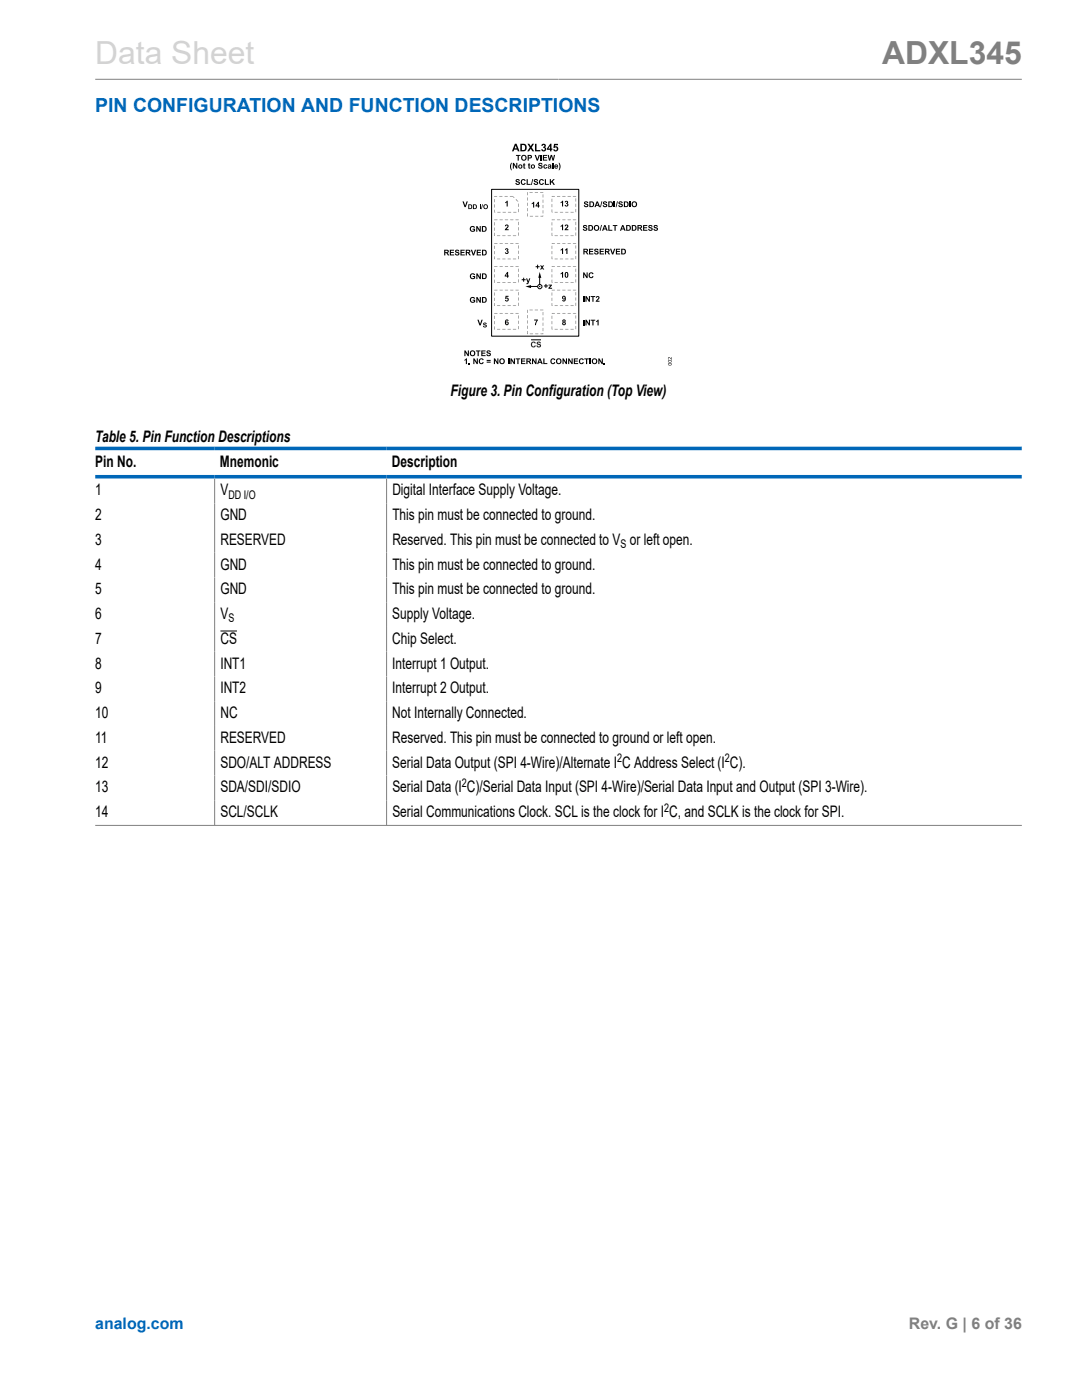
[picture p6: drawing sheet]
<svg xmlns="http://www.w3.org/2000/svg" width="216mm" height="279mm" viewBox="0 0 216 279" stroke-linecap="round" stroke-linejoin="round" font-family="sans-serif">
<path d="M19 15.8h184.9" fill="none" stroke="#808080" stroke-width=".2"/>
<path d="M107.7 55.3v1.9h-1.9" fill="none" stroke="#000" stroke-width=".2"/>
<path d="M104.8 57.2l1.2-.3v.6zM107.7 54.3l.3 1.2h-.6z" fill="#000"/>
<g fill="#231f20">
<path d="M106.1 68.3l.6-.1 .2 .3-.2 .1-.1-.2a.33 .33 0 0 0-.4 .4 .33 .33 0 0 0 .5 .2v-.1l.2 .1a.55 .55 0 0 1-.8 .2 .55 .55 0 0 1 0-.9z"/>
<path d="M107.2 68.3l.5-.1 .2 .2v.1h-.2l-.3-.1-.1 .1 .1 .1a.43 .43 0 0 1 .5 .5 .43 .43 0 0 1-.7 .1l-.2-.2 .3-.1a.22 .22 0 0 0 .2 .3 .22 .22 0 0 0 .2-.3 .43 .43 0 0 1-.5-.2 .43 .43 0 0 1 0-.4z"/>
</g>
<path d="M98.1 37.8h17.4v29.3h-17.4z" fill="none" stroke="#000" stroke-width=".2"/>
<g fill="#808080">
<path d="M101.7 39.1l.6 .1 .4 .3-.4-.4zM102.9 39.8l.5 .5v-.1zM103.4 40.6l.1 .7v-.6zM103.4 41.7l.1 .7v-.6zM102.4 42.3l.1 .1h.6zM101.4 42.3v.1h.6zM100.3 42.3v.1h.6zM99.3 42.3v.1h.6zM98.6 41.9v.5h.2v-.5zM98.6 40.8l.1 .6 .1-.6zM98.6 39.7l.1 .7 .1-.6zM98.7 39.1l-.1 .2 .6-.1zM99.6 39.1l.7 .1zM100.7 39.1l.6 .1z"/>
<path d="M102.9 43.8v.1h.6zM103.4 44.3l.1 .6v-.6zM103.4 45.3l.1 .7v-.6zM103.4 46.4l.1 .6v-.5zM102.4 47v.1l.6-.1zM101.3 47v.1l.6-.1zM100.2 47l.1 .1 .6-.1zM99.2 47v.1l.6-.1zM98.6 46.5l.1 .6 .1-.6zM98.6 45.4l.1 .7 .1-.6zM98.6 44.3l.1 .7 .1-.6zM98.6 43.8l.1 .1h.6zM99.7 43.8v.1h.6zM100.7 43.8l.1 .1h.6zM101.8 43.8l.1 .1h.6z"/>
<path d="M102.9 48.5v.1h.6zM103.4 49l.1 .6v-.6zM103.4 50l.1 .7v-.6zM103.4 51.1l.1 .6v-.5zM102.4 51.6v.1h.6l-.1-.1zM101.3 51.6v.1h.6v-.1zM100.3 51.6v.1h.6l-.1-.1zM99.2 51.6v.1h.6l-.1-.1zM98.6 51.2v.5h.1l.1-.5zM98.6 50.1l.1 .7 .1-.6zM98.6 49l.1 .7 .1-.6zM98.6 48.5l.1 .1h.6zM99.7 48.5v.1h.6zM100.7 48.5l.1 .1h.6zM101.8 48.5l.1 .1h.6z"/>
<path d="M102.9 53.2h.6zM103.4 53.6l.1 .7v-.6zM103.4 54.7l.1 .6v-.6zM103.4 55.7l.1 .7v-.6zM102.4 56.3v.1h.6zM101.3 56.3v.1h.6zM100.2 56.3l.1 .1h.6zM99.2 56.3v.1h.6zM98.6 55.8l.1 .6 .1-.6zM98.6 54.8l.1 .6 .1-.6zM98.6 53.7l.1 .6 .1-.6zM98.6 53.1l.1 .2 .6-.1zM99.7 53.2h.6zM100.7 53.2h.7zM101.8 53.2h.7z"/>
<path d="M102.9 57.8v.2l.6-.1zM103.4 58.3l.1 .7v-.6zM103.4 59.4l.1 .6v-.6zM103.4 60.4l.1 .7v-.6zM102.4 60.9v.2h.6l-.1-.2zM101.3 60.9v.2h.6v-.2zM100.3 60.9v.2h.6l-.1-.2zM99.2 60.9v.2h.6l-.1-.2zM98.6 60.5v.6h.1l.1-.6zM98.6 59.4l.1 .7 .1-.6zM98.6 58.4l.1 .6 .1-.6zM98.6 57.8l.1 .2 .6-.1zM99.7 57.8v.2l.6-.1zM100.7 57.8l.1 .2 .6-.1zM101.8 57.8l.1 .2 .6-.1z"/>
<path d="M102.9 62.5h.6zM103.4 63l.1 .6v-.6zM103.4 64l.1 .6v-.6zM103.4 65.1l.1 .6v-.6zM102.4 65.6v.2l.6-.1zM101.3 65.6v.2l.6-.1zM100.2 65.6l.1 .2 .6-.1zM99.2 65.6v.2l.6-.1zM98.6 65.1l.1 .7 .1-.6zM98.6 64.1l.1 .6 .1-.6zM98.6 63l.1 .7 .1-.6zM98.7 62.5l-.1 .1 .7-.1zM99.7 62.5h.6zM100.7 62.5h.7zM101.8 62.5h.7z"/>
<path d="M114.3 43.8l.1 .1h.6zM114.9 44.3v.6zM114.9 45.3v.7zM114.9 46.4v.6zM113.8 47l.1 .1 .6-.1zM112.8 47v.1l.6-.1zM111.7 47l.1 .1 .6-.1zM110.7 47v.1l.6-.1zM110.1 46.5v.5l.1 .1zM110.1 45.4v.7zM110.1 44.3v.7zM110.1 43.9h.6zM111.2 43.8v.1h.6zM112.2 43.8v.1h.6zM113.3 43.8v.1h.6z"/>
<path d="M114.3 39.1l.1 .1h.6zM114.9 39.6v.6zM114.9 40.6v.7zM114.9 41.7v.7zM113.8 42.3l.1 .1h.6zM112.8 42.3v.1h.6zM111.7 42.3l.1 .1h.6zM110.7 42.3v.1h.6zM110.1 41.8v.6h.1v-.6zM110.1 40.7v.7zM110.1 39.6v.7zM110.1 39.2h.6zM111.2 39.1v.1h.6zM112.2 39.1v.1h.6zM113.3 39.1v.1h.6z"/>
<path d="M114.3 48.5l.1 .1h.6zM114.9 49v.6zM114.9 50v.7zM114.9 51.1v.6zM113.8 51.6l.7 .1zM112.8 51.6l.6 .1zM111.7 51.6l.7 .1zM110.7 51.6l.6 .1zM110.1 51.2v.5h.1zM110.1 50.1v.7zM110.1 49v.7zM110.1 48.5v.1h.6zM111.2 48.5v.1h.6zM112.2 48.5v.1h.6zM113.3 48.5v.1h.6z"/>
<path d="M114.4 53.1v.2h.6l-.1-.2zM114.9 53.6v.7zM114.9 54.7v.6zM114.9 55.7v.7zM113.8 56.3l.1 .1h.6zM112.8 56.3v.1h.6zM111.7 56.3l.1 .1h.6zM110.7 56.3v.1h.6zM110.1 55.8v.6h.1v-.6zM110.1 54.7v.7zM110.1 53.7v.6zM110.1 53.2h.6zM111.1 53.2h.7zM112.2 53.2h.6zM113.3 53.1v.2h.6l-.1-.2z"/>
<path d="M114.3 57.8l.1 .2 .6-.1zM114.9 58.3v.7zM114.9 59.4v.6zM114.9 60.4v.7zM113.8 61h.7zM112.8 61h.6zM111.7 61h.7zM110.7 61h.6zM110.1 60.5v.5l.1 .1zM110.1 59.4v.7zM110.1 58.4v.6zM110.1 57.9h.6zM111.2 57.8v.2l.6-.1zM112.2 57.8v.2l.6-.1zM113.3 57.8v.2l.6-.1z"/>
<path d="M114.4 62.5v.1h.6l-.1-.1zM114.9 62.9v.7zM114.9 64v.6zM114.9 65v.7zM113.8 65.6l.1 .2 .6-.1zM112.8 65.6v.2l.6-.1zM111.7 65.6l.1 .2 .6-.1zM110.7 65.6v.2l.6-.1zM110.1 65.1v.6l.1 .1zM110.1 64.1v.5l.1 .1v-.6zM110.1 63.1v.5h.1v-.5zM110.1 62.5v.1h.6v-.1zM111.2 62.5v.1h.6l-.1-.1zM112.2 62.5v.1h.6v-.1zM113.3 62.5v.1h.6l-.1-.1z"/>
<path d="M107.8 61.8v.1h.6zM108.3 62.3v.6zM108.3 63.3v.7zM108.3 64.4v.6zM108.3 65.4v.7zM107.8 66.6l.1 .1h.5v-.2l-.1 .1zM106.8 66.6v.1l.6-.1zM105.7 66.6l.1 .1 .6-.1zM105.2 66.1v.6l.1-.6zM105.2 65v.6l.1-.6zM105.2 64v.6l.1-.6zM105.2 62.9v.6l.1-.6zM105.2 61.8v.7l.1-.6zM105.7 61.8v.1h.6zM106.7 61.8l.1 .1h.6z"/>
<path d="M107.8 38.3v.2l.6-.1zM108.3 38.8v.6zM108.3 39.8v.7zM108.3 40.9v.7zM108.3 42v.6zM107.8 43.1l.1 .1 .5-.1-.1-.1v.1zM106.8 43.1v.1l.6-.1zM105.7 43.1l.1 .1 .6-.1zM105.2 42.6v.6l.1-.6zM105.2 41.5v.7l.1-.6zM105.2 40.5v.6l.1-.6zM105.2 39.4v.6l.1-.6zM105.2 38.4v.6l.1-.6zM105.7 38.3v.2l.6-.1zM106.7 38.3l.1 .2 .6-.1z"/>
</g>
<g fill="#000">
<path d="M103 35.8h.5l.2 .1v.2h-.2l-.3-.2-.1 .1 .1 .1a.43 .43 0 0 1 .5 .6 .43 .43 0 0 1-.7 .1l-.2-.3h.3a.22 .22 0 0 0 .2 .3 .22 .22 0 0 0 .2-.3 .43 .43 0 0 1-.5-.2 .43 .43 0 0 1 0-.5zM104.1 35.9l.5-.1 .3 .3h-.2l-.1-.1a.33 .33 0 0 0-.5 .3 .33 .33 0 0 0 .5 .3l.1-.1h.2a.55 .55 0 0 1-.8 .3 .55 .55 0 0 1 0-.9zM105.1 35.8h.2v.9h.6v.2h-.8zM106.2 35.7h.2l-.3 1.2h-.2zM106.6 35.8h.5l.2 .1 .1 .2h-.3l-.3-.2-.1 .1 .1 .1a.43 .43 0 0 1 .6 .6 .43 .43 0 0 1-.8 .1l-.1-.3h.2a.22 .22 0 0 0 .2 .3 .22 .22 0 0 0 .2-.3 .43 .43 0 0 1-.5-.2 .43 .43 0 0 1 0-.5zM107.7 35.9l.6-.1 .2 .3h-.2l-.1-.1a.33 .33 0 0 0-.4 .3 .33 .33 0 0 0 .5 .3v-.1h.2a.55 .55 0 0 1-.8 .3 .55 .55 0 0 1 0-.9zM108.7 35.8h.2v.9h.6v.2h-.8zM109.7 35.8h.2v.5l.5-.5h.3l-.4 .4 .4 .7h-.3l-.3-.5-.2 .1v.4h-.2zM89.8 49.8h.8v.2h-.6v.3h.6v.2h-.6v.3h.6v.2h-.8zM90.9 49.9l.5-.1 .2 .2v.2h-.2l-.3-.2-.1 .1 .1 .1a.43 .43 0 0 1 .6 .6 .43 .43 0 0 1-.8 .1l-.1-.3h.2a.22 .22 0 0 0 .2 .2 .22 .22 0 0 0 .2-.2 .43 .43 0 0 1-.5-.2 .43 .43 0 0 1 0-.5zM91.9 49.8h.8v.2h-.6v.3h.6v.2h-.6v.3h.6v.2h-.8zM92.3 40.2h.2l.3 .8 .3-.8h.2l-.4 1.1h-.2z"/>
<path d="M93.9 45.2l.6-.1 .3 .3-.2 .1a.34 .34 0 0 0-.5-.2 .34 .34 0 0 0-.1 .5 .29 .29 0 0 0 .3 .3 .29 .29 0 0 0 .3-.3h-.3v-.2h.5v.5a.62 .62 0 0 1-.9 0 .62 .62 0 0 1 0-.9zM93.9 54.7l.6-.1 .3 .3h-.2a.34 .34 0 0 0-.5-.1 .34 .34 0 0 0-.1 .5 .29 .29 0 0 0 .3 .2 .29 .29 0 0 0 .3-.2h-.3v-.2h.5v.4a.62 .62 0 0 1-.9 .1 .62 .62 0 0 1 0-.9zM93.9 49.8h.3l.3 .9 .3-.9h.2l-.4 1.2h-.3zM95 45.1h.3l.4 .8v-.8h.2v1.2h-.2l-.5-.8v.8h-.2zM95 54.6h.3l.4 .7v-.7h.3v1.1h-.3l-.4-.7v.7h-.3zM95.1 49.8h.9v.2h-.7v.3h.6v.2h-.6v.3h.7v.2h-.9zM95.7 40.8h.2v.9h-.2zM96.2 40.8h.2l-.3 .9h-.1zM100.9 49.6a.31 .31 0 0 1 .4 0 .31 .31 0 0 1 0 .5 .36 .36 0 0 1 0 .6 .36 .36 0 0 1-.6-.3h.3a.17 .17 0 0 0 .2 .1 .17 .17 0 0 0 .1-.3 .17 .17 0 0 0-.3 0l.2-.4h-.4zM100.9 59h.6v.2h-.4l-.1 .2a.38 .38 0 0 1 .5 .3 .38 .38 0 0 1-.3 .5 .38 .38 0 0 1-.4-.3l.2 .1a.21 .21 0 0 0 .3-.3 .19 .19 0 0 0-.3 0l-.2-.1zM100.8 40.4l.5-.3v1.1h-.2v-.8l-.3 .2zM100.9 44.9a.42 .42 0 0 1 .6 .2 .42 .42 0 0 1-.4 .6h.4v.2h-.8l.1-.2a.62 .62 0 0 0 .4-.7l-.5 .1z"/>
<path d="M104.1 55.7h.3v-.3h.2v.3h.3v.2h-.3v.3h-.2v-.3h-.3zM105 55.6h.2l.2 .5 .2-.5h.2l-.5 1.1h-.3v-.2l.3-.1zM106.1 40.6l.5-.3v1.1h-.2v-.8l-.3 .2zM106.9 53.1h.3v-.3h.2v.3h.3v.2h-.3v.3h-.2v-.3h-.3zM107.8 53h.2l.2 .2 .1-.2h.3l-.3 .4 .3 .4h-.3l-.1-.3-.2 .3h-.3l.3-.4zM108.5 57h.3v-.3h.2v.3h.3v.2h-.3v.3h-.2v-.3h-.3zM109.5 56.8h.6l-.4 .6h.5v.2h-.8l.4-.6h-.3zM111.9 40.4l.5-.3v1.1h-.3v-.8l-.2 .2zM111.9 45.1l.5-.3v1.1h-.3v-.8l-.2 .2zM111.9 49.8l.5-.3v1.2h-.3v-.8l-.2 .1zM111.9 54.6l.5-.3v1.1h-.3v-.8l-.2 .2zM112.8 40.1a.31 .31 0 0 1 .4 .1 .31 .31 0 0 1 0 .4 .36 .36 0 0 1 0 .6 .36 .36 0 0 1-.5-.3h.2a.17 .17 0 0 0 .2 .1 .17 .17 0 0 0 .1-.2 .17 .17 0 0 0-.3-.1l.2-.4-.4 .1z"/>
<path d="M112.7 49.8l.5-.3v1.2h-.2v-.8l-.3 .1zM112.8 44.9a.42 .42 0 0 1 .6 .2 .42 .42 0 0 1-.4 .6h.4v.2h-.8l.1-.2a.62 .62 0 0 0 .5-.7l-.5 .1zM116.4 45l.5-.1 .2 .2 .1 .1-.3 .1-.3-.2-.1 .1 .2 .1a.43 .43 0 0 1 .5 .6 .43 .43 0 0 1-.8 .1l-.1-.3h.2a.22 .22 0 0 0 .2 .2 .22 .22 0 0 0 .2-.3 .43 .43 0 0 1-.4-.1 .43 .43 0 0 1-.1-.5zM116.4 54.4h.2l.4 .7v-.7h.3v1.1h-.3l-.4-.7v.7h-.2zM116.6 40.3l.5-.1 .2 .2 .1 .1h-.3l-.3-.1-.1 .1 .2 .1a.43 .43 0 0 1 .5 .5 .43 .43 0 0 1-.8 .2l-.1-.3 .2-.1a.22 .22 0 0 0 .2 .3 .22 .22 0 0 0 .2-.3 .43 .43 0 0 1-.4-.1 .43 .43 0 0 1-.1-.5zM117.5 49.6h.9v.2h-.6v.3h.5v.2h-.5v.3h.6v.2h-.9zM117.6 54.5l.6-.1 .2 .3h-.2l-.1-.1a.33 .33 0 0 0-.4 .3 .33 .33 0 0 0 .5 .3v-.1l.2 .1a.55 .55 0 0 1-.8 .2 .55 .55 0 0 1 0-.9zM118.7 49.7l.5-.1 .2 .2v.2h-.2l-.3-.2-.1 .1 .1 .1a.43 .43 0 0 1 .5 .6 .43 .43 0 0 1-.7 .1l-.2-.3h.3a.22 .22 0 0 0 .2 .2 .22 .22 0 0 0 .2-.2 .43 .43 0 0 1-.5-.2 .43 .43 0 0 1 0-.5zM119.6 49.6h.9v.2h-.6v.3h.5v.2h-.5v.3h.6v.2h-.9zM119.9 44.9h.2l-.3 1.2h-.1zM120 40.2h.2l-.3 1.2h-.2zM120.4 40.3l.5-.1 .2 .2v.1h-.2l-.3-.1-.1 .1 .1 .1a.43 .43 0 0 1 .6 .5 .43 .43 0 0 1-.8 .2l-.1-.3 .2-.1a.22 .22 0 0 0 .2 .3 .22 .22 0 0 0 .2-.3 .43 .43 0 0 1-.5-.1 .43 .43 0 0 1 0-.5z"/>
<path d="M121.4 44.9h.2v1h.6v.2h-.8zM121.7 49.6h.3l.3 .9 .2-.9h.3l-.4 1.2h-.3zM122.5 40.2h.2v1.1h-.2zM122.3 44.9h.9v.2h-.4v1h-.2v-1h-.3zM123.1 40.2h.2l-.3 1.2h-.2zM122.9 49.6h.8v.2h-.6v.3h.6v.2h-.6v.3h.7v.2h-.9zM123.5 40.3l.5-.1 .2 .2 .1 .1h-.3l-.3-.1-.1 .1 .1 .1a.43 .43 0 0 1 .6 .5 .43 .43 0 0 1-.8 .2l-.1-.3 .2-.1a.22 .22 0 0 0 .2 .3 .22 .22 0 0 0 .2-.3 .43 .43 0 0 1-.5-.1 .43 .43 0 0 1 0-.5zM125.6 40.2h.2v1.1h-.2zM128.3 44.9h.9v.2h-.7v.3h.6v.2h-.6v.3h.7v.2h-.9zM129.5 45l.5-.1 .2 .2v.1l-.2 .1-.3-.2-.1 .1 .1 .1a.43 .43 0 0 1 .5 .6 .43 .43 0 0 1-.7 .1l-.2-.3h.2a.22 .22 0 0 0 .3 .2 .22 .22 0 0 0 .2-.3 .43 .43 0 0 1-.5-.1 .43 .43 0 0 1 0-.5zM130.5 45l.5-.1 .2 .2 .1 .1-.3 .1-.3-.2-.1 .1 .1 .1a.43 .43 0 0 1 .6 .6 .43 .43 0 0 1-.8 .1l-.1-.3h.2a.22 .22 0 0 0 .2 .2 .22 .22 0 0 0 .2-.3 .43 .43 0 0 1-.5-.1 .43 .43 0 0 1 0-.5zM93.9 59.4l.6-.1 .3 .3h-.2a.34 .34 0 0 0-.5-.1 .34 .34 0 0 0-.1 .5 .29 .29 0 0 0 .3 .2 .29 .29 0 0 0 .3-.2h-.3v-.2h.5v.5a.62 .62 0 0 1-.9 0 .62 .62 0 0 1 0-.9z"/>
<path d="M95 59.3h.3l.4 .7v-.7h.3v1.1h-.3l-.4-.7v.7h-.3zM95.3 63.8h.2l.3 .8 .3-.8h.2l-.4 1.1h-.2zM96.5 64.4h.4l.2 .3-.4-.2-.1 .2a.39 .39 0 0 1 .5 .3 .39 .39 0 0 1-.3 .4 .39 .39 0 0 1-.4-.4h.2a.18 .18 0 0 0 .1 .2 .18 .18 0 0 0 .2-.2 .34 .34 0 0 1-.4-.2 .34 .34 0 0 1 0-.4zM106.6 63.8h.7l-.3 1.1h-.3l.1-.2 .3-.7h-.5zM116.4 59.1h.2v1.1h-.2zM116.4 63.8h.2v1.1h-.2zM116.8 59.1h.2l.5 .7v-.7h.2v1.1h-.2l-.5-.7v.7h-.2zM116.8 63.8h.2l.5 .8v-.8h.2v1.1h-.2l-.5-.7v.7h-.2zM117.9 59.1h.9v.2h-.4v.9h-.2v-.9h-.3zM117.9 63.8h.9v.2h-.4v.9h-.2v-.9h-.3zM118.9 64.1l.5-.3v1.1h-.2v-.8l-.3 .2zM119 59.2a.42 .42 0 0 1 .6 .2 .42 .42 0 0 1-.4 .6h.4v.2h-.7v-.2a.62 .62 0 0 0 .5-.7l-.5 .1z"/>
<path d="M88.6 49.8h.5a.33 .33 0 0 1 .5 .3 .33 .33 0 0 1-.3 .4l.4 .5h-.3l-.5-.5v.5h-.3zM88.9 50v.3h.4v-.2z"/>
<path d="M92.9 49.8h.5a.33 .33 0 0 1 .5 .3 .33 .33 0 0 1-.3 .4l.4 .5h-.3l-.5-.5v.5h-.3zM93.2 50v.3h.4v-.2z"/>
<path d="M93.4 40.8h.4a.47 .47 0 0 1 .4 .4 .47 .47 0 0 1-.4 .5h-.4zM93.6 40.9v.7a.32 .32 0 0 0 .4-.3 .32 .32 0 0 0-.4-.4z"/>
<path d="M94.4 40.8h.3a.47 .47 0 0 1 .5 .4 .47 .47 0 0 1-.5 .5h-.3zM94.6 40.9v.7a.32 .32 0 0 0 .4-.3 .32 .32 0 0 0-.4-.4z"/>
<path d="M96.2 45.1h.4a.57 .57 0 0 1 .5 .6 .57 .57 0 0 1-.5 .6h-.4zM96.4 45.3v.8a.39 .39 0 0 0 .5-.4 .39 .39 0 0 0-.5-.4z"/>
<path d="M96.2 54.6h.4a.57 .57 0 0 1 .5 .5 .57 .57 0 0 1-.5 .6h-.4zM96.4 54.8v.7a.39 .39 0 0 0 .5-.4 .39 .39 0 0 0-.5-.3z"/>
<path d="M96.2 59.3h.4a.57 .57 0 0 1 .5 .5 .57 .57 0 0 1-.5 .6h-.4zM96.4 59.5v.7a.39 .39 0 0 0 .5-.3 .39 .39 0 0 0-.5-.4z"/>
<path d="M96.2 49.8h.4a.57 .57 0 0 1 .5 .6 .57 .57 0 0 1-.5 .6h-.4zM96.4 50v.8a.39 .39 0 0 0 .5-.4 .39 .39 0 0 0-.5-.4z"/>
<path d="M96.4 41.2a.5 .5 0 0 1 1 0 .5 .5 0 0 1-1 0zM96.6 41.3a.3 .3 0 0 0 .6 0 .3 .3 0 0 0-.6 0z"/>
<path d="M101.2 54.3h.2v.7h.1l-.1 .4h-.2v-.2h-.5zM101.2 54.6l-.3 .4h.3z"/>
<path d="M107.4 40.3h.1v.7h.2l-.2 .4h-.2v-.2h-.4zM107.3 40.6l-.2 .4h.2z"/>
<path d="M112.3 59.1a.55 .55 0 0 1 .7 .3 .55 .55 0 0 1-.3 .7l-.3 .1-.2-.3 .4 .1 .1-.3a.35 .35 0 0 1-.5-.1 .35 .35 0 0 1 .1-.5zM112.3 59.4a.2 .2 0 0 0 .4 0 .2 .2 0 0 0-.4 0z"/>
<path d="M112.8 54.4a.46 .46 0 0 1 .6 .1 .46 .46 0 0 1 0 .6 .39 .39 0 0 1-.5 .3 .39 .39 0 0 1-.2-.5zM113 54.5l-.1 .5 .1 .3 .2-.6z"/>
<path d="M116.4 49.6h.5a.33 .33 0 0 1 .4 .3 .33 .33 0 0 1-.3 .4l.4 .5h-.2l-.5-.5-.1 .5h-.2zM116.6 49.8v.3h.5l-.1-.2z"/>
<path d="M117.4 44.9h.4a.57 .57 0 0 1 .6 .6 .57 .57 0 0 1-.6 .6h-.4zM117.6 45.1v.8a.39 .39 0 0 0 .5-.4 .39 .39 0 0 0-.5-.4z"/>
<path d="M117.6 40.2h.4a.57 .57 0 0 1 .6 .6 .57 .57 0 0 1-.6 .5h-.4zM117.8 40.4v.7a.39 .39 0 0 0 .5-.3 .39 .39 0 0 0-.5-.4z"/>
<path d="M118.5 45.5a.58 .58 0 0 1 1.1 0 .58 .58 0 0 1-1.1 0zM118.7 45.5a.36 .36 0 0 0 .7 0 .36 .36 0 0 0-.7 0z"/>
<path d="M119.1 40.2h.2l.5 1.1h-.3l-.1-.2h-.5v.2h-.3zM119.2 40.5l-.2 .4h.3z"/>
<path d="M120.7 49.6h.5a.33 .33 0 0 1 .4 .3 .33 .33 0 0 1-.3 .4l.4 .5h-.2l-.5-.5-.1 .5h-.2zM120.9 49.8v.3h.5l-.1-.2z"/>
<path d="M120.6 44.9h.2l.5 1.2h-.3l-.1-.3h-.4l-.1 .3h-.3zM120.7 45.2l-.2 .4h.3z"/>
<path d="M121.4 40.2h.4a.57 .57 0 0 1 .5 .6 .57 .57 0 0 1-.5 .5h-.4zM121.6 40.4v.7a.39 .39 0 0 0 .5-.3 .39 .39 0 0 0-.5-.4z"/>
<path d="M124 49.6h.4a.57 .57 0 0 1 .5 .6 .57 .57 0 0 1-.5 .6h-.4zM124.2 49.8v.8a.39 .39 0 0 0 .5-.4 .39 .39 0 0 0-.5-.4z"/>
<path d="M124.5 40.2h.4a.57 .57 0 0 1 .5 .6 .57 .57 0 0 1-.5 .5h-.4zM124.7 40.4v.7a.39 .39 0 0 0 .5-.3 .39 .39 0 0 0-.5-.4z"/>
<path d="M124.1 44.9h.3l.4 1.2h-.2l-.1-.3h-.5l-.1 .3h-.2zM124.3 45.2l-.2 .4h.3z"/>
<path d="M124.9 44.9h.5a.57 .57 0 0 1 .5 .6 .57 .57 0 0 1-.5 .6h-.5zM125.2 45.1v.8a.39 .39 0 0 0 .5-.4 .39 .39 0 0 0-.5-.4z"/>
<path d="M126 40.8a.6 .6 0 0 1 1.2 0 .6 .6 0 0 1-1.2 0zM126.3 40.8a.36 .36 0 0 0 .7 0 .36 .36 0 0 0-.7 0z"/>
<path d="M126.1 44.9h.4a.57 .57 0 0 1 .5 .6 .57 .57 0 0 1-.5 .6h-.4zM126.3 45.1v.8a.39 .39 0 0 0 .5-.4 .39 .39 0 0 0-.5-.4z"/>
<path d="M127.2 44.9h.5a.33 .33 0 0 1 .4 .2 .33 .33 0 0 1-.3 .5l.4 .5h-.3l-.4-.5-.1 .5h-.2zM127.4 45.1v.3l.5-.1-.1-.2z"/>
<path d="M100.9 63.9l.4-.1 .2 .2-.4-.1-.1 .3a.37 .37 0 0 1 .5 .3 .37 .37 0 0 1-.4 .5 .37 .37 0 0 1-.3-.5zM101 64.5a.2 .2 0 0 0 .4 0 .2 .2 0 0 0-.4 0z"/>
<path d="M112.3 63.8a.32 .32 0 0 1 .5 0 .32 .32 0 0 1-.1 .5 .34 .34 0 0 1 .1 .5 .34 .34 0 0 1-.5 0 .34 .34 0 0 1 .1-.5l-.2-.2zM112.4 64.6a.17 .17 0 0 0 .3 0 .17 .17 0 0 0-.3 0zM112.4 64.1a.15 .15 0 0 0 .3 0 .15 .15 0 0 0-.3 0z"/>
</g>
<circle cx="107.7" cy="57.2" r=".43" fill="#fff"/>
<g fill="none" stroke="#000" stroke-width=".2">
<path d="M106 67.8h1.9M44 125.9h3.3"/>
<circle cx="107.7" cy="57.2" r=".43"/>
</g>
<g fill="#000">
<path d="M102 32.5h.2l-.2 .7 .2 .8a1.01 1.01 0 0 1-.2-1.5zM102.3 32.5h.3l.4 .8v-.8h.2v1.1h-.2l-.5-.7v.7h-.2zM103 30.9h.9v.2h-.4v1h-.2v-1h-.3zM104.5 32.7l.2-.2v.3h.1v.2h-.1v.4l.1 .2h-.3l-.1-.6zM105.2 28.7h.4l.3 .5 .3-.5h.4l-.5 .7 .5 .8h-.4l-.3-.5-.3 .5h-.4l.5-.8zM105.4 32.7l.3-.2v.3h.1v.2h-.1v.4l.1 .2h-.3l-.2-.6zM106.7 28.7h.4v1.2h.7v.3h-1.1zM106.7 30.9h.2l.3 .9 .3-.9h.2l-.4 1.2h-.2zM107.5 32.6l.5-.1 .2 .2v.1h-.2l-.3-.1-.1 .1 .1 .1a.43 .43 0 0 1 .6 .6 .43 .43 0 0 1-.8 .1l-.1-.3h.2a.22 .22 0 0 0 .2 .2 .22 .22 0 0 0 .2-.3 .43 .43 0 0 1-.5-.1 .43 .43 0 0 1 0-.5zM107.9 30.9h.2v1.2h-.2zM108.2 28.8a.41 .41 0 0 1 .6 0 .41 .41 0 0 1-.1 .6 .48 .48 0 0 1 0 .8 .48 .48 0 0 1-.7-.4h.3a.23 .23 0 0 0 .3 .1 .23 .23 0 0 0 .1-.3 .23 .23 0 0 0-.3-.1v-.2a.19 .19 0 0 0 .2-.2 .19 .19 0 0 0-.3-.1v.1h-.3zM108.3 30.9h.9v.2h-.6v.3h.5v.2h-.5v.3h.6v.2h-.9z"/>
<path d="M108.5 32.9l.5-.1 .2 .3-.3-.1a.23 .23 0 0 0-.3 .3 .23 .23 0 0 0 .4 .1h.2a.42 .42 0 0 1-.6 .2 .42 .42 0 0 1-.1-.7zM109.3 30.9h.2l.2 .8 .2-.8h.3l.2 .8 .1-.8h.3l-.3 1.2h-.3l-.2-.9-.2 .9h-.3zM110.2 32.5h.2v1.1h-.2zM110.6 28.7h.7v.3h-.5l-.1 .2a.51 .51 0 0 1 .7 .4 .51 .51 0 0 1-.4 .6 .51 .51 0 0 1-.6-.4h.3v.1a.26 .26 0 0 0 .4-.3 .26 .26 0 0 0-.4-.1h-.3zM111.5 32.5a.9 .9 0 0 1 0 1.5l.1-.8zM107.6 57.1h.2v.2h-.2zM92.7 69.9h.2l.5 .8v-.8h.2v1.2h-.3l-.4-.8v.8h-.2zM92.7 71.8l.5-.3v1.2h-.2v-.9l-.3 .2zM93.5 72.4h.2v.3h-.2zM94.4 71.5h.3l.4 .8v-.8h.2v1.2h-.2l-.4-.8v.8h-.3zM95 69.9h.9v.2h-.4v1h-.2v-1h-.3zM96 69.9h.9v.2h-.6v.3h.5v.2h-.5v.3h.6v.2h-.9z"/>
<path d="M95.7 71.7l.6-.2 .2 .3-.2 .1-.1-.1a.33 .33 0 0 0-.4 .3 .33 .33 0 0 0 .5 .3v-.2l.2 .1a.55 .55 0 0 1-.8 .2 .55 .55 0 0 1 0-.8zM97.2 70l.5-.1 .2 .2v.2h-.2l-.3-.2-.1 .1 .1 .1a.43 .43 0 0 1 .5 .6 .43 .43 0 0 1-.7 .1l-.2-.3h.3a.22 .22 0 0 0 .2 .2 .22 .22 0 0 0 .2-.2 .43 .43 0 0 1-.5-.2 .43 .43 0 0 1 0-.5zM98.5 71.5h.3l.4 .8v-.8h.3v1.2h-.3l-.4-.8v.8h-.3zM101.4 71.5h.2v1.2h-.2zM101.9 71.5h.2l.4 .8v-.8h.3v1.2h-.3l-.4-.8v.8h-.2zM102.9 71.5h.9v.2h-.3v1h-.3v-1h-.3zM104 71.5h.8v.2h-.6v.3h.6v.2h-.6v.3h.6v.2h-.8zM106.2 71.5h.2l.4 .8v-.8h.3v1.2h-.3l-.4-.8v.8h-.2zM108.4 71.5h.2v1h.6v.2h-.8zM110 71.7l.5-.2 .3 .3-.2 .1-.1-.1a.33 .33 0 0 0-.4 .3 .33 .33 0 0 0 .4 .3l.1-.2 .2 .1a.55 .55 0 0 1-.8 .2 .55 .55 0 0 1 0-.8zM112.2 71.5h.3l.4 .8v-.8h.2v1.2h-.2l-.4-.8v.8h-.3zM113.4 71.5h.2l.5 .8v-.8h.2v1.2h-.3l-.4-.8v.8h-.2z"/>
<path d="M114.5 71.5h.8v.2h-.6v.3h.6v.2h-.6v.3h.7v.2h-.9zM115.7 71.7l.5-.2 .3 .3-.2 .1-.1-.1a.33 .33 0 0 0-.5 .3 .33 .33 0 0 0 .5 .3l.1-.2 .2 .1a.55 .55 0 0 1-.8 .2 .55 .55 0 0 1 0-.8zM116.6 71.5h.9v.2h-.3v1h-.3v-1h-.3zM117.7 71.5h.2v1.2h-.2zM119.4 71.5h.2l.5 .8v-.8h.2v1.2h-.2l-.5-.8v.8h-.2zM120.5 72.4h.2v.3h-.2zM133.3 71.3h.3l.4 .3v-.3v.5l-.5-.4-.1 .3z"/>
<path d="M103.4 33.2a.45 .45 0 0 1 .9 0 .45 .45 0 0 1-.9 0zM103.6 33.2a.25 .25 0 0 0 .5 0 .25 .25 0 0 0-.5 0z"/>
<path d="M102.7 28.7h.4l.6 1.5h-.4l-.1-.3h-.6l-.1 .3h-.3zM102.9 29l-.2 .6h.4z"/>
<path d="M103.8 28.7h.6a.76 .76 0 0 1 .7 .7 .76 .76 0 0 1-.7 .8h-.6zM104.1 28.9v1a.52 .52 0 0 0 .7-.5 .52 .52 0 0 0-.7-.5z"/>
<path d="M104 31.5a.58 .58 0 0 1 1.1 0 .58 .58 0 0 1-1.1 0zM104.2 31.5a.36 .36 0 0 0 .7 0 .36 .36 0 0 0-.7 0z"/>
<path d="M105.3 30.9h.3a.4 .4 0 0 1 .5 .5 .4 .4 0 0 1-.6 .2v.5h-.2zM105.5 31.1v.3a.24 .24 0 0 0 .3 .1 .24 .24 0 0 0 .1-.3z"/>
<path d="M105.9 33.2a.45 .45 0 0 1 .9 0 .45 .45 0 0 1-.9 0zM106.1 33.2a.25 .25 0 0 0 .5 0 .25 .25 0 0 0-.5 0z"/>
<path d="M109.4 32.9a.35 .35 0 0 1 .4-.1 .35 .35 0 0 1 .2 .3v.5h-.2a.29 .29 0 0 1-.4 0 .29 .29 0 0 1-.1-.4 .29 .29 0 0 1 .4-.1v-.1h-.4zM109.5 33.3a.16 .16 0 0 0 .3 0 .16 .16 0 0 0-.3 0z"/>
<path d="M109.8 28.7h.2v.9h.2l-.2 .6h-.2v-.3h-.7v-.3zM109.8 29.1l-.4 .5h.4z"/>
<path d="M110.7 32.9l.3-.1a.4 .4 0 0 1 .4 .5h-.6a.16 .16 0 0 0 .1 .2 .16 .16 0 0 0 .2-.1h.3a.42 .42 0 0 1-.7 .2 .42 .42 0 0 1 0-.7zM110.9 33l-.1 .2h.3l-.1-.2z"/>
<path d="M93.7 70.5a.6 .6 0 0 1 1.2 0 .6 .6 0 0 1-1.2 0zM94 70.5a.36 .36 0 0 0 .7 0 .36 .36 0 0 0-.7 0z"/>
<path d="M97.1 71.8h.8v.2h-.8zM97.1 72.2h.8v.2h-.8z"/>
<path d="M99.6 72.1a.6 .6 0 0 1 1.2 0 .6 .6 0 0 1-1.2 0zM99.9 72.1a.36 .36 0 0 0 .7 0 .36 .36 0 0 0-.7 0z"/>
<path d="M105 71.5h.5a.33 .33 0 0 1 .4 .3 .33 .33 0 0 1-.2 .4l.4 .5h-.3l-.5-.5v.5h-.3zM105.3 71.7v.3l.4-.1v-.2z"/>
<path d="M107.6 71.5h.2l.5 1.2h-.2l-.1-.3h-.5l-.1 .3h-.2zM107.7 71.8l-.1 .4h.3z"/>
<path d="M110.9 72.1a.6 .6 0 0 1 1.2 0 .6 .6 0 0 1-1.2 0zM111.2 72.1a.36 .36 0 0 0 .7 0 .36 .36 0 0 0-.7 0z"/>
<path d="M118.1 72.1a.58 .58 0 0 1 1.1 0 .58 .58 0 0 1-1.1 0zM118.3 72.1a.36 .36 0 0 0 .7 0 .36 .36 0 0 0-.7 0z"/>
<path d="M133.3 72.5l.3-.1a.28 .28 0 0 1 .4 .1 .28 .28 0 0 1-.1 .4 .34 .34 0 0 1-.4 0 .34 .34 0 0 1-.2-.3zM133.4 72.6a.28 .28 0 0 0 .3 .2 .28 .28 0 0 0 .2-.2z"/>
<path d="M133.3 71.9h.3a.28 .28 0 0 1 .4 0 .28 .28 0 0 1-.1 .4 .34 .34 0 0 1-.4 .1 .34 .34 0 0 1-.2-.4zM133.4 72a.28 .28 0 0 0 .3 .2 .28 .28 0 0 0 .2-.2z"/>
</g>
<path d="M19 89.5h184.9M19 95.1h184.9" fill="none" stroke="#0067b8" stroke-width=".71"/>
<path d="M42.8 95.5v69.3M77.1 95.5v69.3M19 164.7h184.9" fill="none" stroke="#808080" stroke-width=".2"/>
<text font-size="6.3" fill="#d3d3d3" x="19" y="12.7">Data Sheet</text>
<text font-size="6.3" fill="#808080" x="176" y="12.7">ADXL345</text>
<text font-size="3.9" fill="#0067b8" x="19" y="22.3">PIN CONFIGURATION AND FUNCTION DESCRIPTIONS</text>
<g font-size="3.2">
<text x="89.9" y="79.1">Figure 3. Pin Configuration (Top View)</text>
<text x="19" y="88.2">Table 5. Pin Function Descriptions</text>
<text x="19" y="93.2">Pin No.</text>
<text x="43.9" y="93.2">Mnemonic</text>
<text x="78.2" y="93.2">Description</text>
<text x="19" y="98.9">1</text>
<text x="44" y="98.9">V</text>
<text x="78.3" y="98.9">Digital Interface Supply Voltage.</text>
<text x="19" y="103.8">2</text>
<text x="44" y="103.8">GND</text>
<text x="78.3" y="103.8">This pin must be connected to ground.</text>
<text x="19" y="113.7">4</text>
<text x="19" y="108.8">3</text>
<text x="44" y="113.7">GND</text>
<text x="44" y="108.8">RESERVED</text>
<text x="78.3" y="113.7">This pin must be connected to ground.</text>
<text x="78.3" y="108.8">Reserved. This pin must be connected to V or left open.</text>
<text x="19" y="118.6">5</text>
<text x="44" y="118.6">GND</text>
<text x="78.3" y="118.6">This pin must be connected to ground.</text>
<text x="19" y="123.6">6</text>
<text x="44" y="123.6">V</text>
<text x="78.3" y="123.6">Supply Voltage.</text>
<text x="19" y="128.5">7</text>
<text x="44" y="128.5">CS</text>
<text x="78.3" y="128.5">Chip Select.</text>
<text x="19" y="133.5">8</text>
<text x="44" y="133.5">INT1</text>
<text x="78.3" y="133.5">Interrupt 1 Output.</text>
<text x="19" y="138.4">9</text>
<text x="19" y="143.3">10</text>
<text x="44" y="138.4">INT2</text>
<text x="44" y="143.3">NC</text>
<text x="78.3" y="138.4">Interrupt 2 Output.</text>
<text x="78.3" y="143.3">Not Internally Connected.</text>
<text x="19" y="148.3">11</text>
<text x="44" y="148.3">RESERVED</text>
<text x="78.3" y="148.3">Reserved. This pin must be connected to ground or left open.</text>
<text x="19" y="153.2">12</text>
<text x="44" y="153.2">SDO/ALT ADDRESS</text>
<text x="78.3" y="153.2">Serial Data Output (SPI 4-Wire)/Alternate I C Address Select (I C).</text>
<text x="19" y="158.1">13</text>
<text x="44" y="158.1">SDA/SDI/SDIO</text>
<text x="78.3" y="158.1">Serial Data (I C)/Serial Data Input (SPI 4-Wire)/Serial Data Input and Output (SPI 3-Wire).</text>
<text x="19" y="163.1">14</text>
<text x="44" y="163.1">SCL/SCLK</text>
<text x="78.3" y="163.1">Serial Communications Clock. SCL is the clock for I C, and SCLK is the clock for SPI.</text>
</g>
<text font-size="3.2" fill="#0067b8" x="19" y="265.3">analog.com</text>
<text font-size="3.2" fill="#808080" x="181.4" y="265.3">Rev. G | 6 of 36</text>
<g font-size="2.4">
<text x="45.6" y="99.5">DD I/O</text>
<text x="123.8" y="109.4">S</text>
<text x="45.6" y="124.2">S</text>
<text x="123.2" y="152.1">2</text>
<text x="144.7" y="152.1">2</text>
<text x="92.2" y="157.1">2</text>
<text x="132.5" y="162">2</text>
</g>
</svg>
